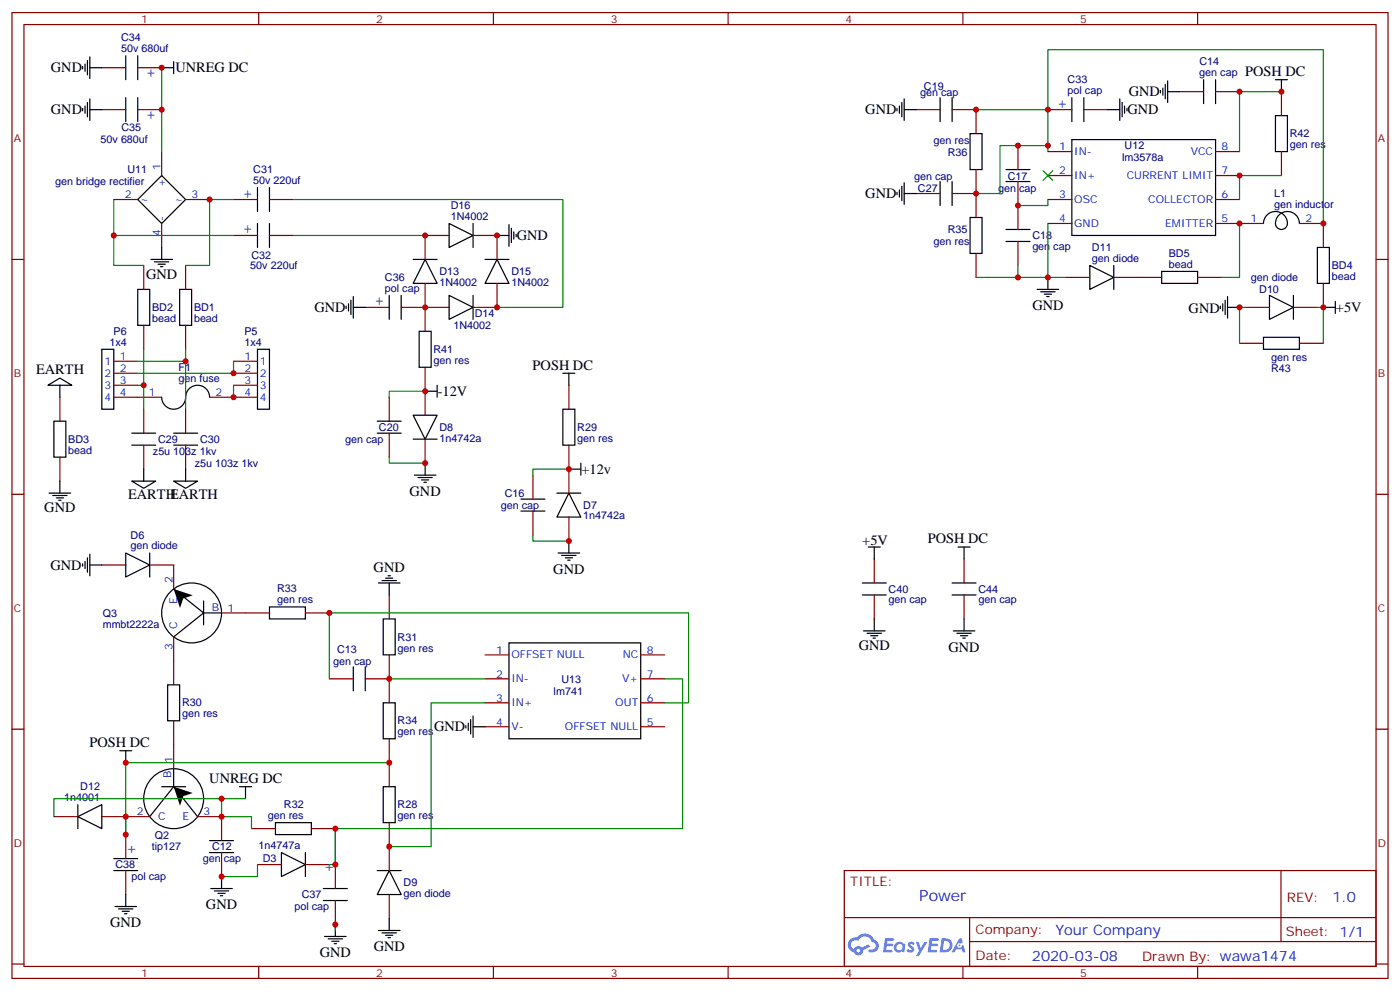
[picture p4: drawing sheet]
<svg xmlns="http://www.w3.org/2000/svg" width="412mm" height="292mm" viewBox="0 0 412 292" stroke-linecap="round" stroke-linejoin="round" font-family="sans-serif">
<g fill="none" stroke="#870000" stroke-width=".35">
<path d="M3.5 3.7h405.4v284.3h-405.4zM7.1 7.2h398.2v277.3h-398.2zM76.2 3.7v3.5M145.3 3.7v3.5M214.5 3.7v3.5M283.6 3.7v3.5M352.8 3.7v3.5M3.5 76.4h3.6M405.3 76.4h3.6M3.5 145.5h3.6M405.3 145.5h3.6M3.5 214.7h3.6"/>
<path d="M405.3 214.7h3.6M248.7 256.3h156.6v28.2h-156.6zM377.3 256.3v20.9M248.7 270.1h156.5M285.6 277.2h119.6M285.6 270.1v14.2M3.5 283.8h3.6M76.2 284.5v3.5M145.3 284.5v3.5M214.5 284.5v3.5M283.6 284.5v3.5M352.8 284.5v3.5"/>
<path d="M405.3 283.8h3.6"/>
</g>
<g fill="#5487ff">
<path d="M267.7 277.5a1.22 1.22 0 0 1 1.7 .2l-.4 .6a.47 .47 0 0 0-.3-.4 .47 .47 0 0 0-.5 .2l.1 .2a1.14 1.14 0 0 1 .8 1.8 1.14 1.14 0 0 1-1.9 0l-.2-.2 .5-.6 .7 .5a.29 .29 0 0 0 .3-.3 .29 .29 0 0 0-.2-.3 1.04 1.04 0 0 1-.6-1.7z"/>
<path d="M260.7 276.2h2.4l.3 .2-.2 .5-1.8 .1-.1 .8h1.5l.3 .4-.3 .4h-1.6l-.2 1.1h1.7l.2 .3-.2 .3-2.6 .1z"/>
<path d="M273.8 276.2h2.4l.3 .2-.1 .5-1.8 .1-.2 .8h1.6l.3 .4-.4 .4-1.6-.1-.1 1.1 1.7 .1 .2 .3-.2 .3-2.6 .1z"/>
<path d="M282.6 276.2h.7l.3 1.3-.6 .3a.69 .69 0 0 0-1 .3 .69 .69 0 0 0 .4 .9 .69 .69 0 0 0 .9-.6l.5-.2 .6 2.2h-.8l-.2-.9h-1.8l-.5 .9h-.8z"/>
<path d="M269.8 277.3h.8l.6 1.8 1.1-1.8h.9l-2.6 4.2h-.8l.9-1.5z"/>
<path d="M277.4 276.2l-.6 4.2h1.3a2.11 2.11 0 0 0 2.5-2.1 2.11 2.11 0 0 0-2.5-2.1zM278.1 277a1.39 1.39 0 0 1 1.7 1.4 1.39 1.39 0 0 1-1.8 1.2h-.3z"/>
<path d="M263.7 277.8a1.54 1.54 0 0 0-.1 2.2 1.54 1.54 0 0 0 2.2 .1l.6 .3 .3-2.3-.2-.3h-.4a1.49 1.49 0 0 0-2.4 0zM264 278.8a.94 .94 0 0 1 1.8 0 .94 .94 0 0 1-1.8 0z"/>
<path d="M250.4 276.6a2.18 2.18 0 0 0 1.1 3.7 1.44 1.44 0 0 0 1.6 .9 1.44 1.44 0 0 0 1.2-1.4l2-1.1-.5-.7-1.9 1a1.47 1.47 0 0 0-2.4 .4 1.39 1.39 0 0 1-.7-1.9 1.39 1.39 0 0 1 2-.5 2.12 2.12 0 0 1 2.2-1.3 2.12 2.12 0 0 1 1.9 1.7 1.14 1.14 0 0 1 1.1 1.4 1.14 1.14 0 0 1-1.7 .7 .43 .43 0 0 0-.5 .4 .43 .43 0 0 0 .4 .5 1.98 1.98 0 0 0 2.5-1.2 1.98 1.98 0 0 0-1.2-2.6 3.1 3.1 0 0 0-5.3-.6l-.9 .1zM252.3 279.9a.55 .55 0 0 1 1.1 0 .55 .55 0 0 1-1.1 0z"/>
<circle cx="282.6" cy="278.3" r=".26"/>
</g>
<g fill="none" stroke="#000" stroke-width=".35">
<path d="M24.3 19.6v.7M25 18.9v2.1M25.8 17.8v4.2M26.5 19.9h3.5M26.5 16.8v6.3M37 16.4v7.1M40.6 16.4v7.1M47.6 19.9h3.6M51.2 18.2v3.5M24.3 31.9v.7M25 31.2v2.1M25.8 30.2v4.2"/>
<path d="M26.5 29.1v6.4M26.5 32.3h3.5M37 28.8v7M40.6 28.8v7M264.2 31.9v.7M264.9 31.2v2.1M265.6 30.2v4.2M266.3 32.3h3.6M266.3 29.1v6.4M276.9 28.8v7M280.5 28.8v7M285.8 39.3h3.5v10.6h-3.5z"/>
<path d="M315.7 28.8v7M319.3 28.8v7M326.3 32.3h3.5M329.8 29.1v6.4M330.6 30.2v4.2M331.3 31.2v2.1M332 31.9v.7M341.8 26.6v.7M342.5 25.9v2.1M343.3 24.9v4.2M344 27h3.5M344 23.8v6.4"/>
<path d="M354.5 23.5v7M358.1 23.5v7M375.7 34h3.5v10.6h-3.5zM375.7 23.5h3.5M377.5 23.5v3.5M47.6 51.7l7.1 7-7.1 7.1-7-7.1zM75.8 55.2v7.1M79.4 55.2v7.1M264.2 56.6v.7M264.9 55.9v2.1M265.6 54.9v4.2M266.3 57h3.6"/>
<path d="M266.3 53.8v6.3M276.9 53.4v7.1M280.5 53.4v7.1M296.3 53.4h7.1M296.3 49.9h7.1M315.7 41.1h42.4v28.2h-42.4zM44.4 76.4h6.4M45.5 77.1h4.2M46.6 77.8h2.1M47.3 78.5h.7M47.6 72.8v3.6M75.8 65.8v7"/>
<path d="M79.4 65.8v7M121.7 76.4h7.1M125.2 76.4l3.6 7h-7.1zM132.3 65.8l7 3.5-7 3.5zM139.3 65.8v7M142.9 76.4h7M146.4 76.4l3.5 7h-7zM146.4 69.3h3.5M149.9 66.1v6.4M150.6 67.2v4.2M151.3 68.3v2.1M152 69v.7"/>
<path d="M285.8 64h3.5v10.6h-3.5zM296.3 71.1h7.1M296.3 67.6h7.1M321 78.1l7.1 3.6-7.1 3.5zM328.1 78.1v7.1M342.2 79.9h10.6v3.5h-10.6zM372.2 65.8a3.5 3.5 0 0 1 3.9-3.5 3.5 3.5 0 0 1 2.9 4.4 1.8 1.8 0 0 1-2.3 .7 1.8 1.8 0 0 1-.9-2.3 3.5 3.5 0 0 1 3.8-2.8 3.5 3.5 0 0 1 3.2 3.5M388.1 72.8h3.5v10.6h-3.5zM40.6 85.2h3.5v10.6h-3.5zM52.9 85.2h3.5v10.6h-3.5zM102 90.1v.7M102.7 89.4v2.1"/>
<path d="M103.4 88.4v4.2M104.1 87.3v6.4M104.1 90.5h3.5M114.7 87v7M118.2 87v7M123.5 97.5h3.5v10.6h-3.5zM132.3 87l7 3.5-7 3.5zM139.3 87v7M305.5 85.2h6.4M306.6 85.9h4.2M307.6 86.6h2.1M308.3 87.3h.7"/>
<path d="M308.7 81.7v3.5M359.5 90.1v.7M360.2 89.4v2.1M360.9 88.4v4.2M361.6 90.5h3.5M361.6 87.3v6.4M372.2 99.3h10.6v3.5h-10.6zM373.9 87l7.1 3.5-7.1 3.5zM381 87v7M389.8 90.5h3.5M393.3 88.7v3.6M14.1 113.4l3.5-2.1 3.6 2.1z"/>
<path d="M17.6 113.4v3.5M30 102.8h3.5v17.7h-3.5zM47.6 116.9a3.6 3.6 0 0 0 4 3.6 3.6 3.6 0 0 0 3.2-4.3 3.5 3.5 0 0 1 3.8-2.8 3.5 3.5 0 0 1 3.1 3.5M75.8 102.8h3.6v17.7h-3.6zM125.2 115.2h3.6M128.8 113.4v3.5M165.8 109.9h3.5M167.6 109.9v3.5M15.9 124h3.5v10.6h-3.5zM38.8 127.5h7.1M38.8 131.1h7.1M42.3 138.1v3.5"/>
<path d="M51.2 127.5h7M51.2 131.1h7M54.7 138.1v3.5M111.1 127.5h7.1M111.1 124h7.1M121.7 122.2h7.1l-3.6 7.1zM121.7 129.3h7.1M122.1 139.9h6.3M125.2 136.3v3.6M165.8 120.5h3.5v10.6h-3.5zM167.6 138.1h3.5M171.1 136.3v3.6"/>
<path d="M14.5 145.2h6.3M15.5 145.9h4.3M16.6 146.6h2.1M17.3 147.3h.7M17.6 141.6v3.6M38.8 141.6h7.1l-3.6 2.2zM51.2 141.6h7l-3.5 2.2zM123.1 140.6h4.3M124.2 141.3h2.1M124.9 142h.7M153.5 146.9h7M153.5 150.5h7"/>
<path d="M164 145.2h7.1M167.6 145.2l3.5 7h-7.1zM167.6 159.3v3.5M24.3 166v.7M25 165.3v2.1M25.8 164.2v4.3M26.5 163.2v6.3M26.5 166.3h3.5M37 162.8l7.1 3.5-7.1 3.6zM44.1 162.8v7.1M51.2 173.4l8.8 7M60 176.9v7.1"/>
<path d="M79.4 178.7h10.6v3.5h-10.6zM111.5 171.6h6.3M112.5 170.9h4.3M113.6 170.2h2.1M114.3 169.5h.7M114.7 171.6v3.6M164.4 162.8h6.3M165.5 163.5h4.2M166.5 164.2h2.1M167.2 164.9h.7M254 171.6h7.1M254 175.2h7.1"/>
<path d="M255.8 161h3.5M257.5 161v3.6M280.5 171.6h7M280.5 175.2h7M282.2 161h3.6M284 161v3.6M60 180.4l-8.8 7.1M60 180.4h5.3M104.1 196.3v7.1M107.6 196.3v7.1M112.9 182.2h3.5v10.6h-3.5zM149.9 189.3h38.8v28.2h-38.8z"/>
<path d="M254.4 185.7h6.3M255.4 186.4h4.2M256.5 187.1h2.1M257.2 187.9h.7M257.5 182.2v3.5M280.8 185.7h6.4M281.9 186.4h4.2M282.9 187.1h2.1M283.6 187.9h.7M284 182.2v3.5M49.4 201.6h3.5v10.6h-3.5zM112.9 206.9h3.5v10.6h-3.5z"/>
<path d="M137.2 213.6v.7M137.9 212.9v2.1M138.6 211.8v4.3M139.3 210.8v6.3M139.3 214h3.6M22.9 236.9v7M35.3 221h3.5M37 221v3.5M47.6 231.6h7.1M51.2 231.6l7 8.8M51.2 231.6l-7.1 8.8M51.2 226.3v5.3"/>
<path d="M70.6 231.6h3.5M72.3 231.6v3.5M112.9 231.6h3.5v10.6h-3.5zM22.9 240.4l7.1-3.5v7zM33.5 252.8h7.1M33.5 256.3h7.1M61.7 251h7.1M61.7 247.5h7.1M65.3 258.1v3.5M81.1 242.2h10.6v3.5h-10.6zM82.9 251l7.1 3.5-7.1 3.6zM90 251v7.1"/>
<path d="M111.1 256.3h7.1M114.7 256.3l3.5 7h-7.1zM33.9 266.9h6.3M34.9 267.6h4.3M36 268.3h2.1M36.7 269h.7M37 263.3v3.6M62.1 261.6h6.3M63.1 262.3h4.3M64.2 263h2.1M64.9 263.7h.7M95.2 261.6h7.1"/>
<path d="M95.2 265.1h7.1M95.6 275.7h6.4M96.7 276.4h4.2M97.7 277.1h2.1M98.4 277.8h.7M98.8 272.2v3.5M111.5 273.9h6.3M112.5 274.6h4.3M113.6 275.3h2.1M114.3 276h.7M114.7 270.4v3.5"/>
<circle cx="56.4" cy="180.4" r="8.8"/>
<circle cx="51.2" cy="235.1" r="8.8"/>
</g>
<g fill="none" stroke="#870000" stroke-width=".35">
<path d="M30 19.9h7M40.6 19.9h7M30 32.3h7M40.6 32.3h7M269.9 32.3h7M280.5 32.3h7v7M308.7 32.3h7M319.3 32.3h7M347.5 27h7M358.1 27h7M377.5 27v7M33.5 58.7h7.1"/>
<path d="M47.6 44.6v7.1M54.7 58.7h7M68.8 58.7h7M79.4 58.7h7M269.9 57h7M280.5 57h7M287.5 49.9v14.1M299.9 42.9v7M299.9 53.4v14.2M308.7 58.7h7M308.7 44.6h7M308.7 51.7h7"/>
<path d="M358.1 58.7h7M358.1 44.6h7M358.1 51.7h7M377.5 44.6v7.1M42.3 78.1v7.1M47.6 65.8v7M54.7 78.1v7.1M68.8 69.3h7M79.4 69.3h7M132.3 69.3h-7.1v7.1M139.3 69.3h7.1v7.1M287.5 74.6v7.1"/>
<path d="M299.9 71.1v7M308.7 65.8h7M358.1 65.8h14.1M382.8 65.8h7v7M42.3 95.8v7M54.7 95.8v7M107.6 90.5h7.1M118.2 90.5h14.1M125.2 83.4v14.1M146.4 83.4v7.1h-7.1M314 81.7h7M328.1 81.7h14.1"/>
<path d="M352.8 81.7h7M366.9 90.5h7M381 90.5h7.1M389.8 83.4v7.1M17.6 116.9v7.1M33.5 116.9h14.1M33.5 106.4h7.1M33.5 109.9h7.1M33.5 113.4h7.1M61.7 116.9h14.1M68.8 106.4h7M68.8 109.9h7"/>
<path d="M68.8 113.4h7M114.7 116.9v7.1M125.2 108.1v14.1M167.6 113.4v7.1M365.1 101.1h7.1M382.8 101.1h7M17.6 134.6v7M42.3 120.5v7M42.3 131.1v7M54.7 120.5v7M54.7 131.1v7M114.7 127.5v7.1"/>
<path d="M125.2 129.3v7M157 139.9v7M167.6 131.1v14.1M157 150.5v7M167.6 152.2v7.1M30 166.3h7M44.1 166.3h7.1v7.1M114.7 175.2v7M257.5 164.6v7M257.5 175.2v7M284 164.6v7M284 175.2v7"/>
<path d="M51.2 187.5v14.1M65.3 180.4h14.1M90 180.4h7M97 199.8h7.1M107.6 199.8h7.1M114.7 192.8v14.1M142.9 192.8h7M142.9 199.8h7M188.7 192.8h7.1M188.7 199.8h7.1M51.2 212.2v14.1M114.7 217.5v14.1"/>
<path d="M142.9 206.9h7M142.9 214h7M188.7 206.9h7.1M188.7 214h7.1M15.9 240.4h7M30 240.4h14.1M37 245.7v7.1M37 256.3v7M58.2 240.4h7.1v7.1M65.3 251v7.1M74.1 243.9h7M75.8 254.5h7.1"/>
<path d="M90 254.5h7M91.7 243.9h7.1M98.8 254.5v7.1M114.7 242.2v14.1M98.8 265.1v7.1M114.7 263.3v7.1"/>
</g>
<path d="M51.2 173.4l5.6 1.9-2.8 .9-1 2.8zM51.2 231.6l5.6 1.9-2.8 .9-1 2.8z" fill="#000"/>
<g fill="none" stroke="#008700" stroke-width=".35">
<path d="M47.6 19.9v24.7M287.5 32.3h21.2v10.6M308.7 32.3v-17.7h81.1v51.2M377.5 27h-12.4v17.6M33.5 58.7v19.4h8.8M68.8 58.7h-7.1v19.4h-7M86.4 58.7h79.4v31.8h-19.4M308.7 58.7v1.8h-8.8M308.7 44.6v-1.7h-14.1v14.1h-7.1M377.5 51.7h-12.4v7M33.5 69.3h35.3M86.4 69.3h38.8"/>
<path d="M299.9 78.1v3.6M308.7 65.8v15.9h5.3M365.1 65.8v15.9h-5.3M287.5 81.7h21.2M366.9 90.5h-1.8v10.6M388.1 90.5h1.7v10.6M40.6 113.4h1.7v7.1M40.6 106.4h14.1v14.1M42.3 102.8v10.6M54.7 102.8v3.6M68.8 106.4v3.5h-28.2M68.8 113.4v3.5"/>
<path d="M125.2 115.2h-10.5v1.7M114.7 134.6v1.7h10.5M167.6 138.1h-10.6v1.8M157 157.5v1.8h10.6M97 199.8v-19.4h105.8v26.5h-7M114.7 199.8h28.2M195.8 199.8h5.3v44.1h-102.3v10.6M142.9 206.9h-15.9v42.3h-12.3M65.3 235.1h7M114.7 224.5h-77.7v21.2v-5.3M15.9 240.4v-5.3h49.4v5.3h8.8v3.5M75.8 254.5v3.6h-10.5"/>
<path d="M98.8 243.9v10.6h-1.8M98.8 272.2v1.7"/>
</g>
<g fill="#c00">
<circle cx="389.8" cy="65.8" r=".88"/>
<circle cx="308.7" cy="32.3" r=".88"/>
<circle cx="365.1" cy="90.5" r=".88"/>
<circle cx="389.8" cy="90.5" r=".88"/>
<circle cx="308.7" cy="42.9" r=".88"/>
<circle cx="167.6" cy="138.1" r=".88"/>
<circle cx="65.3" cy="235.1" r=".88"/>
<circle cx="65.3" cy="258.1" r=".88"/>
<circle cx="98.8" cy="243.9" r=".88"/>
<circle cx="65.3" cy="240.4" r=".88"/>
<circle cx="146.4" cy="69.3" r=".88"/>
<circle cx="125.2" cy="69.3" r=".88"/>
<circle cx="146.4" cy="90.5" r=".88"/>
<circle cx="125.2" cy="115.2" r=".88"/>
<circle cx="42.3" cy="113.4" r=".88"/>
<circle cx="68.8" cy="109.9" r=".88"/>
<circle cx="68.8" cy="116.9" r=".88"/>
<circle cx="54.7" cy="106.4" r=".88"/>
<circle cx="125.2" cy="90.5" r=".88"/>
<circle cx="125.2" cy="136.3" r=".88"/>
<circle cx="61.7" cy="58.7" r=".88"/>
<circle cx="33.5" cy="69.3" r=".88"/>
<circle cx="98.8" cy="254.5" r=".88"/>
<circle cx="97" cy="180.4" r=".88"/>
<circle cx="98.8" cy="272.2" r=".88"/>
<circle cx="114.7" cy="199.8" r=".88"/>
<circle cx="37" cy="240.4" r=".88"/>
<circle cx="37" cy="245.7" r=".88"/>
<circle cx="167.6" cy="159.3" r=".88"/>
<circle cx="37" cy="224.5" r=".88"/>
<circle cx="114.7" cy="224.5" r=".88"/>
<circle cx="114.7" cy="249.2" r=".88"/>
<circle cx="365.1" cy="65.8" r=".88"/>
<circle cx="365.1" cy="51.7" r=".88"/>
<circle cx="377.5" cy="27" r=".88"/>
<circle cx="299.9" cy="60.5" r=".88"/>
<circle cx="308.7" cy="81.7" r=".88"/>
<circle cx="299.9" cy="81.7" r=".88"/>
<circle cx="287.5" cy="32.3" r=".88"/>
<circle cx="287.5" cy="57" r=".88"/>
<circle cx="299.9" cy="42.9" r=".88"/>
<circle cx="365.1" cy="27" r=".88"/>
<circle cx="47.6" cy="32.3" r=".88"/>
<circle cx="47.6" cy="19.9" r=".88"/>
</g>
<path d="M307.3 50.3l2.8 2.8zM310.1 50.3l-2.8 2.8z" fill="#c00" stroke="#008700" stroke-width=".35"/>
<text font-size="4.6" fill="#00f" x="270.8" y="265.3">Power</text>
<g font-size="4.2">
<text x="15" y="21.3">GND</text>
<text x="51.7" y="21.3">UNREG DC</text>
<text x="366.8" y="22.4">POSH DC</text>
<text x="332.5" y="28.4">GND</text>
<text x="15" y="33.7">GND</text>
<text x="254.9" y="33.7">GND</text>
<text x="332.1" y="33.7">GND</text>
<text x="254.9" y="58.4">GND</text>
<text x="152.2" y="70.7">GND</text>
<text x="43" y="82">GND</text>
<text x="92.6" y="91.9">GND</text>
<text x="304.1" y="91.3">GND</text>
<text x="350.1" y="92.3">GND</text>
<text x="393.5" y="91.9">+5V</text>
<text x="10.7" y="110.2">EARTH</text>
<text x="156.9" y="108.8">POSH DC</text>
<text x="128.9" y="116.6">-12V</text>
<text x="171.3" y="139.5">+12v</text>
<text x="37.7" y="146.9">EARTHEARTH</text>
<text x="120.7" y="145.9">GND</text>
<text x="13.1" y="150.8">GND</text>
<text x="254" y="160.3">+5V</text>
<text x="273.3" y="160">POSH DC</text>
<text x="14.9" y="167.7">GND</text>
<text x="110.1" y="168.5">GND</text>
<text x="163" y="168.9">GND</text>
<text x="252.9" y="191.4">GND</text>
<text x="279.4" y="191.8">GND</text>
<text x="127.9" y="215.3">GND</text>
<text x="26.4" y="220">POSH DC</text>
<text x="61.7" y="230.5">UNREG DC</text>
<text x="60.7" y="267.7">GND</text>
<text x="32.5" y="273">GND</text>
<text x="94.2" y="281.7">GND</text>
<text x="110.1" y="280">GND</text>
</g>
<g font-size="4.2" fill="#00f">
<text x="45.6" y="23.4" transform="rotate(-90 45.6 23.4)">+</text>
<text x="45.6" y="35.7" transform="rotate(-90 45.6 35.7)">+</text>
<text x="314" y="32.3" transform="rotate(-90 314 32.3)">+</text>
<text x="74.1" y="58.7" transform="rotate(-90 74.1 58.7)">+</text>
<text x="74.1" y="69.3" transform="rotate(-90 74.1 69.3)">+</text>
<text x="112.9" y="90.5" transform="rotate(-90 112.9 90.5)">+</text>
<text x="37" y="251">+</text>
<text x="95.3" y="256.5">+</text>
<text x="392.5" y="265.6">1.0</text>
<text x="310.9" y="275.1">Your Company</text>
<text x="304" y="282.9">2020-03-08</text>
</g>
<g font-size="3.9" fill="#800">
<text x="250.5" y="260.9">TITLE:</text>
<text x="379.1" y="265.6">REV:</text>
<text x="287.4" y="275.1">Company:</text>
<text x="378.7" y="275.7">Sheet: 1/1</text>
<text x="287.4" y="282.8">Date:</text>
<text x="336.4" y="282.8">Drawn By: wawa1474</text>
</g>
<g font-size="3.2" fill="#800">
<text x="41.6" y="6.7">1</text>
<text x="110.8" y="6.7">2</text>
<text x="179.9" y="6.7">3</text>
<text x="249.1" y="6.7">4</text>
<text x="318.2" y="6.7">5</text>
<text x="4.1" y="41.8">A</text>
<text x="405.9" y="41.8">A</text>
<text x="4.1" y="110.9">B</text>
<text x="405.9" y="110.9">B</text>
<text x="4.1" y="180.1">C</text>
<text x="405.9" y="180.1">C</text>
<text x="4.1" y="249.2">D</text>
<text x="405.9" y="249.2">D</text>
<text x="41.6" y="287.5">1</text>
<text x="110.8" y="287.5">2</text>
<text x="179.9" y="287.5">3</text>
<text x="249.1" y="287.5">4</text>
<text x="318.2" y="287.5">5</text>
</g>
<g font-size="3.2" fill="#000080">
<text x="35.7" y="15.3">50v 680uf</text>
<text x="35.7" y="12.1">C34</text>
<text x="353.3" y="22.4">gen cap</text>
<text x="353.3" y="19.2">C14</text>
<text x="271.1" y="28.2">gen cap</text>
<text x="272.2" y="26.4">C19</text>
<text x="314.5" y="27.7">pol cap</text>
<text x="314.5" y="24.5">C33</text>
<text x="35.8" y="38.7">C35</text>
<text x="379.9" y="40.4">R42</text>
<text x="29.6" y="42.2">50v 680uf</text>
<text x="275" y="42.3">gen res</text>
<text x="279.2" y="45.8">R36</text>
<text x="330.5" y="47.5">lm3578a</text>
<text x="331.3" y="44">U12</text>
<text x="379.9" y="43.6">gen res</text>
<text x="37.6" y="51.1">U11</text>
<text x="74.6" y="50.9">C31</text>
<text x="269.3" y="52.9">gen cap</text>
<text x="296.8" y="52.9">C17</text>
<text x="16.3" y="54.6">gen bridge rectifier</text>
<text x="74.6" y="54.2">50v 220uf</text>
<text x="270.4" y="56.4">C27</text>
<text x="294" y="56.4">gen cap</text>
<text x="375.4" y="58">L1</text>
<text x="132.8" y="64.7">1N4002</text>
<text x="132.8" y="61.6">D16</text>
<text x="375.4" y="61.2">gen inductor</text>
<text x="279.2" y="68.7">R35</text>
<text x="304.1" y="70.5">C18</text>
<text x="74.1" y="76.4">C32</text>
<text x="275" y="72.3">gen res</text>
<text x="304.1" y="73.6">gen cap</text>
<text x="321.7" y="77.1">gen diode</text>
<text x="321.7" y="73.9">D11</text>
<text x="344.3" y="75.6">BD5</text>
<text x="73.7" y="79.3">50v 220uf</text>
<text x="113.4" y="82.7">C36</text>
<text x="129.5" y="81.1">D13</text>
<text x="150.6" y="81">D15</text>
<text x="344.3" y="78.8">bead</text>
<text x="368.4" y="82.8">gen diode</text>
<text x="392.3" y="82.4">bead</text>
<text x="392.3" y="79.2">BD4</text>
<text x="113.4" y="85.9">pol cap</text>
<text x="129.5" y="84.2">1N4002</text>
<text x="150.6" y="84.1">1N4002</text>
<text x="370.9" y="86.3">D10</text>
<text x="44.8" y="94.7">bead</text>
<text x="44.8" y="91.5">BD2</text>
<text x="57.1" y="94.7">bead</text>
<text x="57.1" y="91.5">BD1</text>
<text x="139.9" y="93.4">D14</text>
<text x="32.2" y="101.8">1x4</text>
<text x="33.5" y="98.6">P6</text>
<text x="72" y="101.8">1x4</text>
<text x="72" y="98.6">P5</text>
<text x="133.6" y="97">1N4002</text>
<text x="127.7" y="107.2">gen res</text>
<text x="127.7" y="104">R41</text>
<text x="374.5" y="106.4">gen res</text>
<text x="52.6" y="112.4">gen fuse</text>
<text x="52.6" y="109.2">F1</text>
<text x="374.5" y="109.5">R43</text>
<text x="20.1" y="130.4">BD3</text>
<text x="46.6" y="130.4">C29</text>
<text x="58.9" y="130.4">C30</text>
<text x="101.7" y="130.4">gen cap</text>
<text x="111.6" y="126.9">C20</text>
<text x="129.5" y="130.1">1n4742a</text>
<text x="129.5" y="126.9">D8</text>
<text x="170" y="130">gen res</text>
<text x="170" y="126.8">R29</text>
<text x="20.1" y="133.5">bead</text>
<text x="45.1" y="134">z5u 103z 1kv</text>
<text x="57.4" y="137.5">z5u 103z 1kv</text>
<text x="147.5" y="149.8">gen cap</text>
<text x="148.7" y="146.3">C16</text>
<text x="171.8" y="149.8">D7</text>
<text x="171.8" y="152.9">1n4742a</text>
<text x="38.5" y="161.7">gen diode</text>
<text x="38.5" y="158.6">D6</text>
<text x="81.6" y="177.6">gen res</text>
<text x="81.7" y="174.4">R33</text>
<text x="261.8" y="177.6">gen cap</text>
<text x="261.8" y="174.4">C40</text>
<text x="288.2" y="177.6">gen cap</text>
<text x="288.2" y="174.4">C44</text>
<text x="30.3" y="184.8">mmbt2222a</text>
<text x="30.3" y="181.6">Q3</text>
<text x="117.1" y="191.8">gen res</text>
<text x="117.1" y="188.6">R31</text>
<text x="98.2" y="195.7">gen cap</text>
<text x="99.3" y="192.2">C13</text>
<text x="165.4" y="201">U13</text>
<text x="53.6" y="208">R30</text>
<text x="163.1" y="204.5">lm741</text>
<text x="53.6" y="211.1">gen res</text>
<text x="117.1" y="213.3">R34</text>
<text x="117.1" y="216.4">gen res</text>
<text x="23.7" y="232.7">D12</text>
<text x="18.9" y="235.8">1n4001</text>
<text x="83.6" y="237.9">R32</text>
<text x="117.1" y="237.9">R28</text>
<text x="78.9" y="241.1">gen res</text>
<text x="117.1" y="241.1">gen res</text>
<text x="44.7" y="250.2">tip127</text>
<text x="45.6" y="246.9">Q2</text>
<text x="62.5" y="250.4">C12</text>
<text x="76.2" y="249.9">1n4747a</text>
<text x="34" y="255.7">C38</text>
<text x="59.8" y="253.9">gen cap</text>
<text x="77.4" y="253.9">D3</text>
<text x="38.7" y="259.2">pol cap</text>
<text x="118.9" y="260.9">D9</text>
<text x="86.7" y="268">pol cap</text>
<text x="88.9" y="264.5">C37</text>
<text x="118.9" y="264.1">gen diode</text>
</g>
<g font-size="3.2" fill="#00f">
<text x="312" y="44.3">1</text>
<text x="316.4" y="45.7">IN-</text>
<text x="350.8" y="45.7">VCC</text>
<text x="359.8" y="44.3">8</text>
<text x="47.3" y="49.9" transform="rotate(-90 47.3 49.9)">1</text>
<text x="312" y="51.3">2</text>
<text x="316.4" y="52.7">IN+</text>
<text x="331.9" y="52.7">CURRENT LIMIT</text>
<text x="359.8" y="51.3">7</text>
<text x="36.8" y="58.4">2</text>
<text x="41.3" y="59.8">~</text>
<text x="48.7" y="55" transform="rotate(-90 48.7 55)">+</text>
<text x="51.4" y="59.8">~</text>
<text x="56.4" y="58.4">3</text>
<text x="312" y="58.4">3</text>
<text x="316.4" y="59.8">OSC</text>
<text x="338.2" y="59.8">COLLECTOR</text>
<text x="359.8" y="58.4">6</text>
<text x="48.7" y="65.1" transform="rotate(-90 48.7 65.1)">-</text>
<text x="312" y="65.4">4</text>
<text x="359.8" y="65.4">5</text>
<text x="368.4" y="65.4">1</text>
<text x="384.5" y="65.4">2</text>
<text x="47.3" y="69.6" transform="rotate(-90 47.3 69.6)">4</text>
<text x="316.4" y="66.9">GND</text>
<text x="343.2" y="66.9">EMITTER</text>
<text x="30.8" y="107.4">1</text>
<text x="35.3" y="106">1</text>
<text x="72.1" y="106">1</text>
<text x="76.6" y="107.4">1</text>
<text x="30.8" y="110.9">2</text>
<text x="35.3" y="109.5">2</text>
<text x="35.3" y="113.1">3</text>
<text x="72.1" y="109.5">2</text>
<text x="72.1" y="113.1">3</text>
<text x="76.6" y="110.9">2</text>
<text x="30.8" y="114.5">3</text>
<text x="30.8" y="118">4</text>
<text x="35.3" y="116.6">4</text>
<text x="43.8" y="116.6">1</text>
<text x="63.5" y="116.6">2</text>
<text x="72.1" y="116.6">4</text>
<text x="76.6" y="114.5">3</text>
<text x="76.6" y="118">4</text>
<text x="50.8" y="171.6" transform="rotate(-90 50.8 171.6)">2</text>
<text x="52.2" y="177.9" transform="rotate(-90 52.2 177.9)">E</text>
<text x="62.4" y="179.7">B</text>
<text x="52.2" y="185" transform="rotate(-90 52.2 185)">C</text>
<text x="67" y="180.1">1</text>
<text x="50.8" y="191.3" transform="rotate(-90 50.8 191.3)">3</text>
<text x="146.2" y="192.4">1</text>
<text x="150.6" y="193.9">OFFSET NULL</text>
<text x="183.4" y="193.9">NC</text>
<text x="190.5" y="192.4">8</text>
<text x="146.2" y="199.5">2</text>
<text x="150.6" y="200.9">IN-</text>
<text x="183.3" y="200.9">V+</text>
<text x="190.5" y="199.5">7</text>
<text x="146.2" y="206.6">3</text>
<text x="150.6" y="208">IN+</text>
<text x="181.3" y="208">OUT</text>
<text x="190.5" y="206.6">6</text>
<text x="146.2" y="213.6">4</text>
<text x="150.6" y="215">V-</text>
<text x="166.4" y="215">OFFSET NULL</text>
<text x="190.5" y="213.6">5</text>
<text x="50.8" y="224.5" transform="rotate(-90 50.8 224.5)">1</text>
<text x="50.4" y="229.2" transform="rotate(-90 50.4 229.2)">B</text>
<text x="40.3" y="240.1">2</text>
<text x="46.6" y="241.5">C</text>
<text x="53.7" y="241.5">E</text>
<text x="60" y="240.1">3</text>
</g>
</svg>
